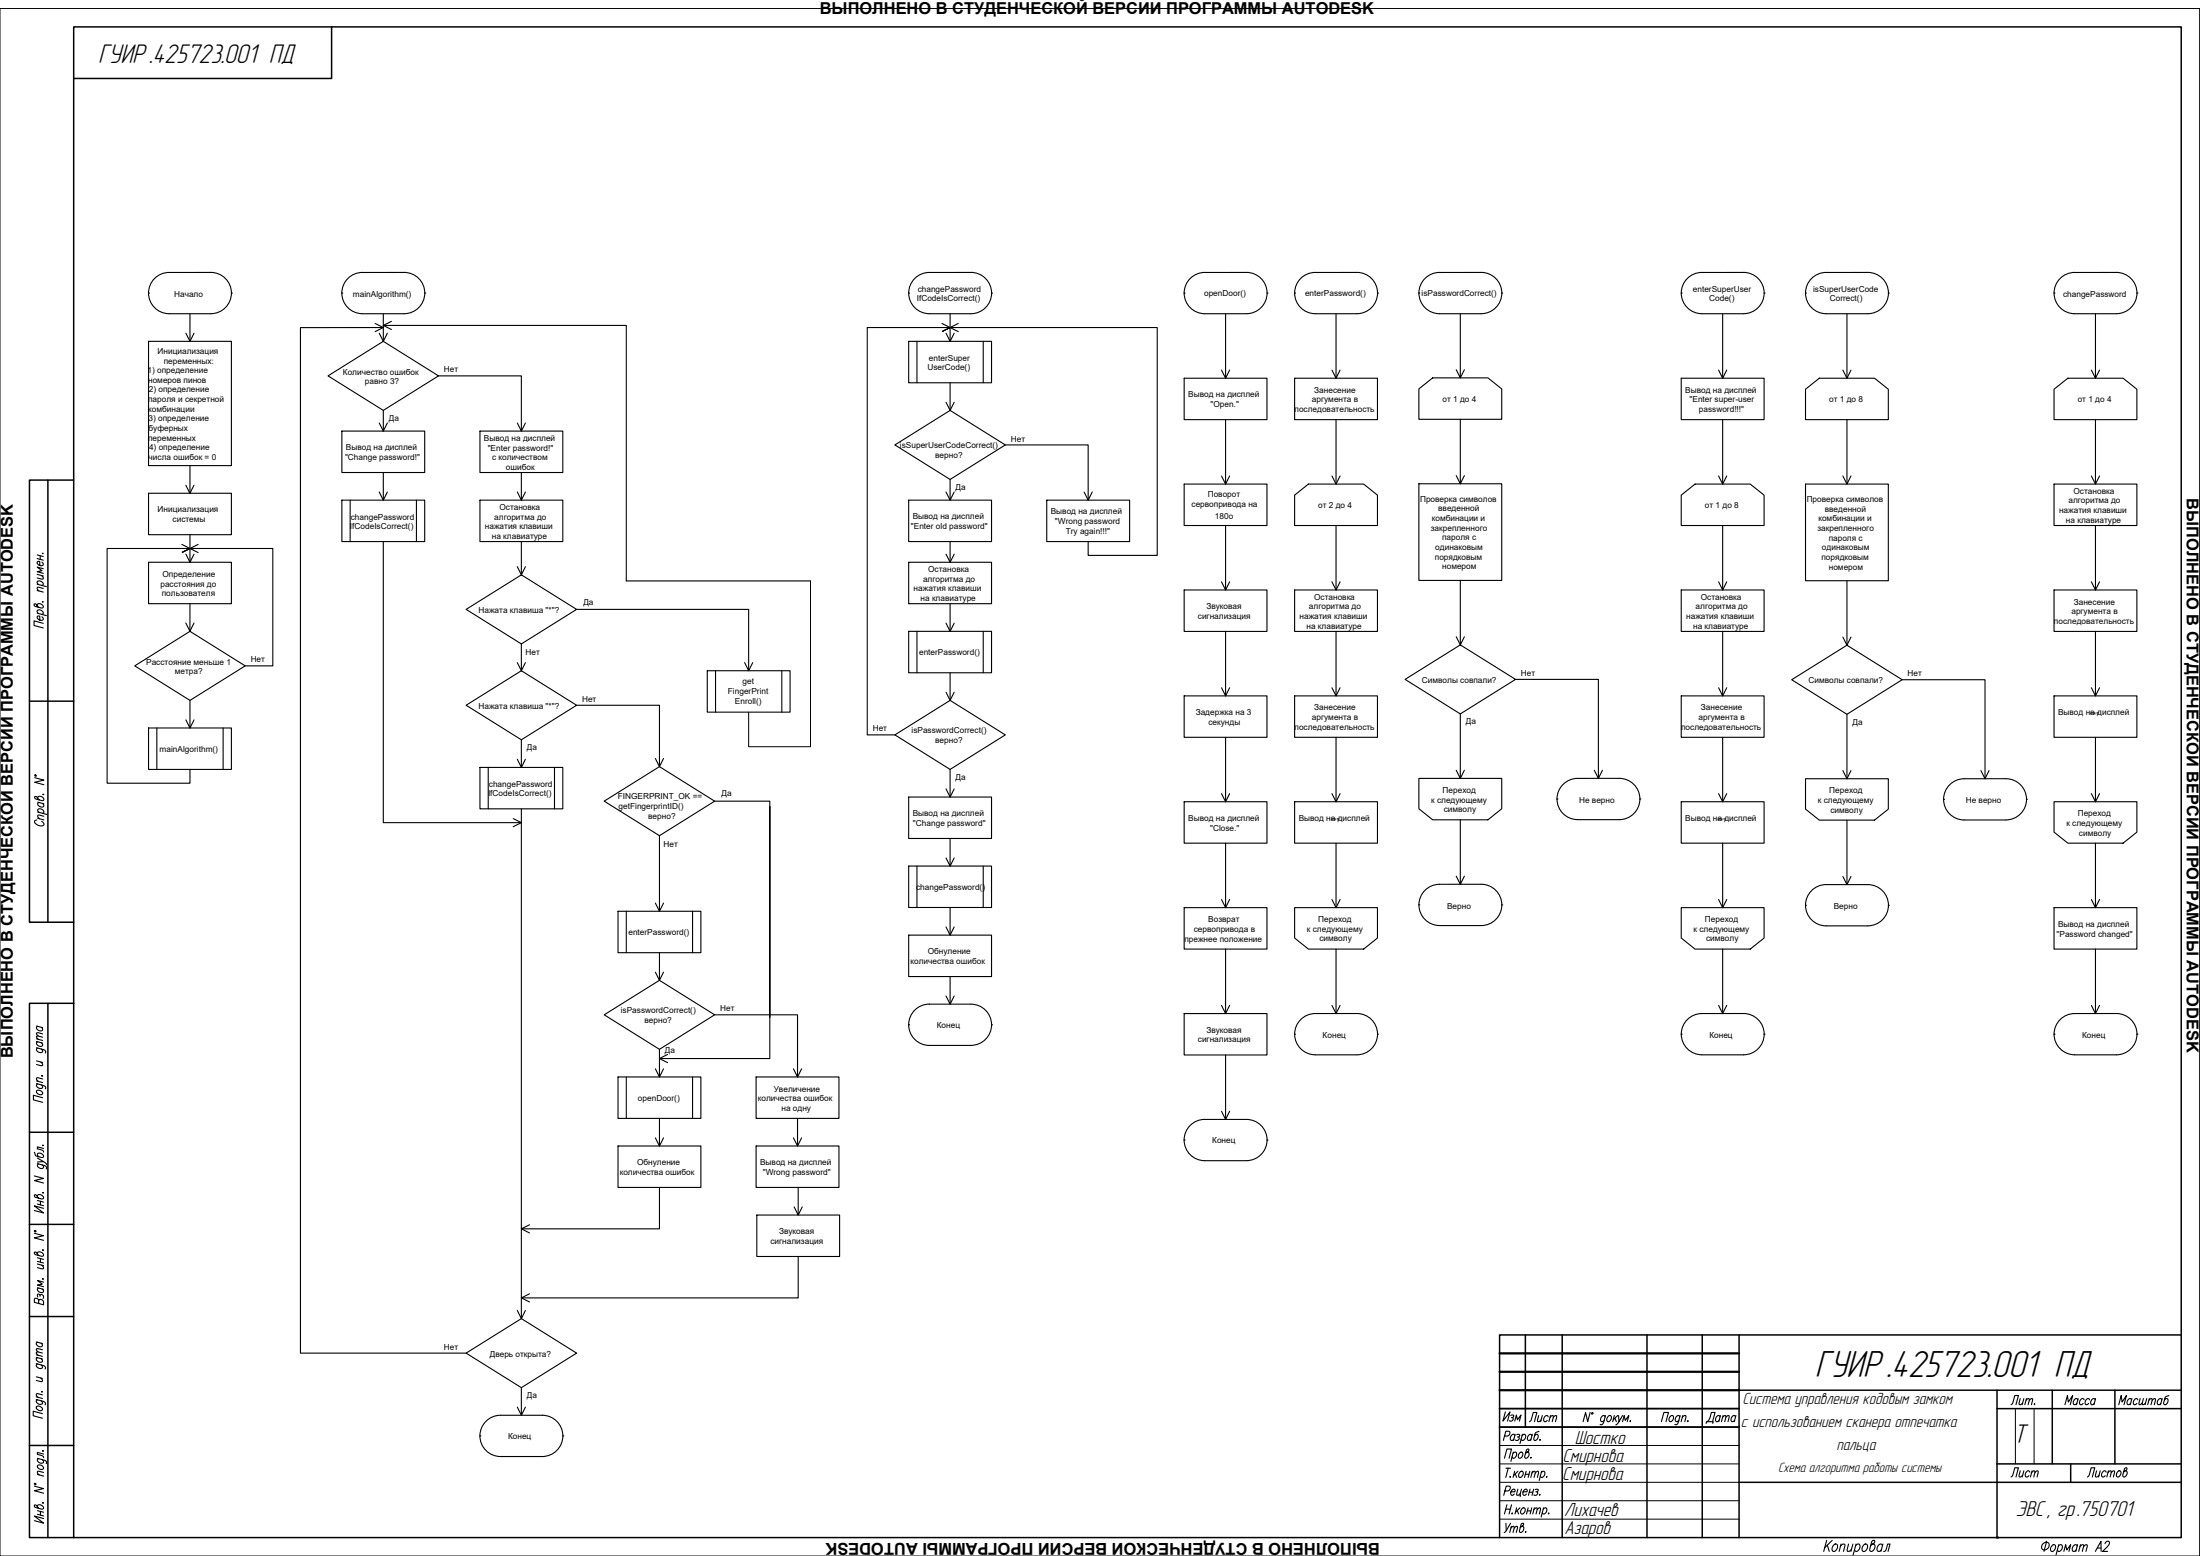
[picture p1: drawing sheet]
<svg xmlns="http://www.w3.org/2000/svg" width="594mm" height="420mm" viewBox="0 0 594 420" stroke-linecap="round" stroke-linejoin="round" font-family="sans-serif">
<!-- layer: PDF _KONTUR -->
<path d="M0 2.3h594v417.9h-594z" fill="none" stroke="#000" stroke-width=".27"/>
<g fill="none" stroke="#000" stroke-width=".4">
<path d="M89.5 7.3v13.9h-69.6M12.9 129.6v119.4M19.9 129.6h-11.9v119.4h11.9M8 189.3h11.9M12.9 270.9v144.3M19.9 270.9h-11.9v144.3h581v-407.9h-569.1v407.9M8 305.7h11.9M8 330.6h11.9M8 355.5h11.9M411.9 360.5v24.8M421.9 360.5v54.7M444.7 360.5v54.7"/>
<path d="M459.7 360.5v54.7M469.6 360.5v54.7M469.6 375.4h119.4M539.3 375.4v39.8M554.2 375.4v19.9M571.1 375.4v19.9M589 360.5h-184.1v54.7M8 390.3h11.9M539.3 380.4h49.7M539.3 395.3h49.7M559.2 395.3v5M469.6 400.3h119.4"/>
</g>
<g fill="none" stroke="#000" stroke-width=".3">
<path d="M10 159.4l1.7 .5M10 157.7l2.5 .7M10 155.1l1.7 .4M10 149.8l1.7 .5M10 150.8l1.7 .5M10.4 157.8l-.4-.7a.94 .94 0 0 1 1.1-.1 .94 .94 0 0 1 .5 1l-.3 .1M10.9 150.1v.9M11.2 155.4l.5 .6-.1 .4-1.6-.3M11.3 151.8l.4 .7a.92 .92 0 0 1-1.1 .1 .92 .92 0 0 1-.5-1h.6v1.1M11.5 149.4l.2 .1zM11.7 158.9l-1.6-.3-.1 .4 .5 .6M11.7 153.6l-1.7-.5 1.3 1-1.3 .3 1.7 .4"/>
<path d="M10 163.5v-.2a.92 .92 0 0 1 1.1-.2 .92 .92 0 0 1 .5 1l-.4 .1-1.8-.5-.2-.6 .6 .1 .6 .8M10 165.6l2.5 .6M10.4 165.7l-.4-.8a.94 .94 0 0 1 1.1-.1 .94 .94 0 0 1 .5 1l-.3 .1M11.3 166.5l.4 .8a.93 .93 0 0 1-1.1 .1 .93 .93 0 0 1-.5-1h.6v1M11.5 162.5h.2zM11.7 168.3l-2.5-.6v1.2l2.5 .7M9.4 210l2.4 .7-2.4 .5 2.4 .7M10.2 215.5v-.2a.93 .93 0 0 1 1.1-.2 .93 .93 0 0 1 .4 1l-.3 .1-1.8-.5-.2-.6 .5 .1 .6 .8M10.2 219.3l2.5 .6M10.2 216.6l1.6 .4M10.5 219.4l-.3-.8a.93 .93 0 0 1 1.1-.1 .93 .93 0 0 1 .4 1l-.2 .1M10.5 216.7l-.2 .1a.93 .93 0 0 0 .5 1 .93 .93 0 0 0 1-.1l-.3-.8"/>
<path d="M11.6 214.5l.2 .1zM9.9 221.4l-.5 .2a1.16 1.16 0 0 0 1.2 1.4h.4a.64 .64 0 0 0 .9-.5l-.6-.7M10.2 221l1.6 .4M11.8 220.4l-1.5-.3-.1 .4 .5 .6M9.9 277.1l1.6 .4M10.2 277.1l-.2 .2a.93 .93 0 0 0 .4 .9 .93 .93 0 0 0 1.1-.1l-.3-.7M11.5 279.2l-1.5-.3-.1 .3 .4 .5M9.9 292.6l2.2 .7 .2 .3-.1 .4M9.9 282.9l2.2 .7 .2 .3-.1 .4M9.9 291.9l1.6 .4M9.9 286.5l1.6 .4M9.9 281.2l1.6 .5"/>
<path d="M9.9 280.5l1.6 .5M10 294.5a.94 .94 0 0 1 1 0 .94 .94 0 0 1 .4 1 .94 .94 0 0 1-1.1 0 .94 .94 0 0 1-.3-1zM10.2 292.7l-.2 .1a.91 .91 0 0 0 .4 1 .91 .91 0 0 0 1.1-.1l-.3-.8M10.2 283l-.2 .1a.91 .91 0 0 0 .4 1 .91 .91 0 0 0 1.1-.1l-.3-.7M10.2 281.3l-.2 .1a.93 .93 0 0 0 .4 1 .93 .93 0 0 0 1.1-.1l-.3-.7M11 286.8l.5 .5-.1 .5-1.5-.4M11.3 290.5l.2 .1zM11.5 296.4l-2.5-.6v1.2l2.5 .7M11.5 291.3l-1.5-.3-.1 .4 .4 .6M11.5 280.1l-1.5-.4-.1 .4 .4 .5M9.3 317.5l2.5 .7-2.5 .6 2.5 .6M9.3 311.1l.6 1.1 1.4 .4 .3-.1a.94 .94 0 0 0-.3-1 .94 .94 0 0 0-1.1 0l-.1 .4 .3 .4"/>
<path d="M10.1 314.2l2.3 .7 .2 .3-.1 .4M10.1 312.7l1.7 1-1.7 .1M10.4 314.3l-.2 .1a.91 .91 0 0 0 .5 1 .91 .91 0 0 0 1.1-.1l-.4-.7M11.5 309.3h.3zM11.8 313.7l.8 .8M11.8 310.1l-1.7-.4v.5l1.5 .5 .2 .4M9.3 333l2.5 .7-2.5 .6 2.5 .6M10.1 338.6v-.3a1.02 1.02 0 0 1 1.7 .7l-.5 .2-1.8-.4-.2-.6h.6l.5 .8M10.1 323.1v-.3a1.02 1.02 0 0 1 1.7 .7l-.5 .3-1.8-.5-.2-.6 .6 .1 .5 .7M10.1 339.6l1.7 .5M10.1 324.2l1.7 .4M10.1 325.1l1.7 .5"/>
<path d="M10.9 324.4v1M10.9 339.9v.9M11.5 337.5l.3 .1zM11.5 322.1h.3zM11.8 326.3l-2.5-.7 2.5 1.9-2.5-.6M10.1 347.7l1.7 .5M10.1 341.3l1.7 .5M10.1 340.6l1.7 .4M10.4 351.2l-.4-.6a.45 .45 0 0 0-.7 .3v.8l2.5 .6-.2-1.1-.3-.2-.7-.1-.2 1.1M10.4 347.8l-.2 .1a.93 .93 0 0 0 .5 1 .93 .93 0 0 0 1.1-.1l-.4-.7M10.8 349.8l.5-.3 .2 .2a.62 .62 0 0 1 .1 .9M10.8 350a.48 .48 0 0 0-.6-.6v.8"/>
<path d="M11.3 341.6l.5 .6-.2 .4-1.5-.3M11.5 345.3l.3 .1zM11.8 346.2l-1.7-.4 1.3 .9-1.3 .3 1.7 .5M9.8 377.9l2.3 .7 .2 .3-.1 .4M9.8 368.2l2.3 .7 .2 .3-.1 .4M9.8 377.2l1.7 .4M9.8 371.8l1.7 .4M9.8 366.5l1.7 .5M9.8 365.8l1.7 .5M9.8 362.4l1.7 .4M9.9 379.8a.96 .96 0 0 1 1.1 0 .96 .96 0 0 1 .4 1 .96 .96 0 0 1-1.1 0 .96 .96 0 0 1-.4-1zM10.2 366.6l-.3 .1a.93 .93 0 0 0 .5 1 .93 .93 0 0 0 1.1-.1l-.4-.7"/>
<path d="M10.2 362.4l-.3 .2a.93 .93 0 0 0 .5 1 .93 .93 0 0 0 1.1-.2l-.4-.7M10.2 378l-.3 .1a.93 .93 0 0 0 .4 1 .93 .93 0 0 0 1.1-.1l-.3-.8M10.2 368.3l-.3 .1a.93 .93 0 0 0 .4 1 .93 .93 0 0 0 1.1-.1l-.3-.7M11 372.1l.5 .6-.2 .4-1.5-.4M11.2 375.8l.3 .1zM11.5 376.7l-1.6-.4-.1 .4 .5 .6M11.5 365.4l-1.6-.3-.1 .3 .5 .5M11.5 364.5l-1.6-.3-.1 .3 .5 .6M543.1 379.3l.4-.5 .6-2h1l-.7 2.5M545.5 377.6l-.3 1.6 .4 .1 .6-.5M546.5 377.6l-.4 1.7M547.1 378.1l.6-.5 .3 .2-.3 1.5"/>
<path d="M547.2 377.6l-.4 1.7M548 378.1l.6-.5 .3 .2-.3 1.5M549.3 379.2h.2zM557.6 379.3l.7-2.5 .2 1.8 1.2-1.8-.7 2.5M561.1 378l-.1-.2a.93 .93 0 0 0-1 .4 .93 .93 0 0 0 .1 1.1l.7-.4M561.2 377.6l-.5 1.7M562.8 378l-.1-.2a.93 .93 0 0 0-1.1 .4 .93 .93 0 0 0 .2 1.1l.7-.3M564.3 378l-.1-.2a.91 .91 0 0 0-1.1 .4 .91 .91 0 0 0 .2 1.1l.7-.4M565.8 378l-.1-.2a.93 .93 0 0 0-1 .4 .93 .93 0 0 0 .1 1.1l.7-.4M565.9 377.6l-.5 1.7M572.1 379.3l.7-2.5 .2 1.8 1.2-1.8-.6 2.5M575.6 378l-.1-.2a.93 .93 0 0 0-1 .4 .93 .93 0 0 0 .1 1.1l.7-.4"/>
<path d="M575.7 377.6l-.5 1.7M577.3 378l-.1-.2a.92 .92 0 0 0-1 .4 .92 .92 0 0 0 .1 1.1l.7-.4M577.9 377.6l-.3 1.6 .3 .1 .6-.5M578.8 377.6l-.3 1.6 .3 .1 .6-.5M579.7 377.6l-.5 1.7M580.3 378.1l.5-.5 .4 .2-.4 1.5M580.4 377.6l-.4 1.7M581.2 378.1l.5-.5 .4 .2-.4 1.5M583.8 378l-.2-.2a.93 .93 0 0 0-.9 .4 .93 .93 0 0 0 .1 1.1l.7-.4M583.9 377.6l-.5 1.7M585.7 376.8l-1.1 .6-.3 1.4v.4a.93 .93 0 0 0 1-.5 .93 .93 0 0 0-.1-1.1l-.7 .4M10.1 393.8l2.3 .7 .2 .3-.1 .4"/>
<path d="M10.1 398.1l1.7 .5M10.2 395.7a.94 .94 0 0 1 1.1 0 .94 .94 0 0 1 .3 1 .94 .94 0 0 1-1 0 .94 .94 0 0 1-.4-1zM10.4 393.9l-.2 .1a.92 .92 0 0 0 .5 1 .92 .92 0 0 0 1.1-.1l-.4-.8M11.5 381.7l-2.5-.6v1.2l2.5 .7M11.5 391.8h.3zM11.8 397.6l-1.6-.3-.1 .4 .5 .6M11.8 392.6l-1.7-.4v.5l1.2 .3 .3 .2 .2 .4M406.3 393.8l.6-2.5h1.3l-.7 2.5M406.3 387.8l1.1-.1 .3-.8v-.3l-1.1-.1-.6 2.5M406.5 381.2l-.7 2.5 2-2.5-.7 2.5M406.7 396.5h1.2M407.3 396.5l-.7 2.4"/>
<path d="M407.8 398.7v.2zM407.9 382.2h.8a.48 .48 0 0 1-.6 .6M408.4 382.8l.2 .2-.1 .5a.62 .62 0 0 1-.9 .1M408.6 392.5l.7-.4a.94 .94 0 0 1 .1 1.1 .94 .94 0 0 1-1 .5l-.1-.3M408.7 392.1l-.7 2.5M409 397.3l-.4 1.6M409 383.7l.5-1.6 .3 1.3 .9-1.3-.4 1.6M409.1 387.7l-.2-.3a.93 .93 0 0 0-.9 .4 .93 .93 0 0 0-.1 1l.5 .2 .4-.4M409.2 387.3l-.5 1.7M409.2 398l.3 .9M409.6 387.4h.8a.49 .49 0 0 1-.6 .6M409.9 397.3l-1.2 1.2"/>
<path d="M410 388l.3 .5-.3 .3h-.8M410.2 392.5l.8-.4a.92 .92 0 0 1 .1 1.1 .92 .92 0 0 1-1 .4l-.1-.5zM410.5 397.4l.5-.1a.92 .92 0 0 1 .2 1.1 .92 .92 0 0 1-1 .4l-.1-.5zM411 387.7l.7-.4a.93 .93 0 0 1 .2 1.1 .93 .93 0 0 1-1 .4l-.1-.2M411.1 387.3l-.7 2.5M411.9 398.1h1M412.1 397.3l-.4 1.6M412.4 392.1h.3a.92 .92 0 0 1 .1 1.1 .92 .92 0 0 1-1 .4l-.1-.3 .5-1.8 .6-.2-.1 .6-.8 .6M413 383.9l.5-.5 .5-2h1l-.7 2.5M413.1 397.3l-.4 1.6M413.3 393.6h.2zM413.7 387.7l-.1-.3a.94 .94 0 0 0-1 .4 .94 .94 0 0 0 0 1l.4 .2 .4-.4"/>
<path d="M413.7 397.8l.6-.5 .3 .1-.3 1.5M413.8 387.3l-.5 1.7M413.8 397.3l-.4 1.6M414.6 397.8l.5-.5 .4 .1-.4 1.5M415.5 382.2l-.3 1.6 .4 .1 .6-.5M415.6 386.5l-1.1 .6-.3 1.4 .1 .3a.93 .93 0 0 0 .9-.4 .93 .93 0 0 0-.1-1.1l-.7 .4M415.8 388.8h.1zM416.2 397.6l.7-.3a.93 .93 0 0 1 .2 1.1 .93 .93 0 0 1-1 .4l-.2-.2M416.3 397.3l-.7 2.5M416.5 382.2l-.5 1.7M417.6 398.8h.1zM418.1 382.6l-.1-.3a.92 .92 0 0 0-1.1 .5 .92 .92 0 0 0 .2 1.1l.7-.4"/>
<path d="M418.6 382.7l.5-.5 .4 .1-.4 1.6M418.7 382.2l-.4 1.7M419.5 382.7l.5-.5 .3 .1-.3 1.6M429.4 381.4l-.7 2.5-.5-2.5-.7 2.5M433.4 382.6l-.1-.3a.92 .92 0 0 0-1 .5 .92 .92 0 0 0 .2 1.1l.7-.4M433.5 382.2l-.7 2.3-.3 .2-.4-.1M434.3 382.4l.5-.2a.92 .92 0 0 1 .2 1.1 .92 .92 0 0 1-1 .5l-.1-.5zM435.9 382.2l-.4 1.7M436.1 382.9l.4 1M436.8 382.2l-1.2 1.2M437.1 382.2l.1 1.7 .9-1.7M437.2 383.9l-.9 .8"/>
<path d="M438.1 383.9l.5-1.7 .3 1.3 .9-1.3-.4 1.7M440.1 383.8h.2zM448.6 383.9l.7-2.5h1.2l-.6 2.5M451.2 382.3l.5-.1a.92 .92 0 0 1 .1 1.1 .92 .92 0 0 1-1 .5v-.9zM453.6 382.6l-.1-.3a.92 .92 0 0 0-1 .5 .92 .92 0 0 0 .1 1.1l.7-.4M453.7 382.2l-.7 2.3-.3 .2-.4-.1M454.3 382.7l.6-.5 .4 .1-.4 1.6M454.4 382.2l-.4 1.7M455.7 383.8h.2zM460.7 384.4l.1-.5h1.8l-.1 .5M461 383.9a3.4 3.4 0 0 0 1.1-2.5h1l-.7 2.5M464.5 382.6l-.1-.3a.93 .93 0 0 0-1 .5 .93 .93 0 0 0 .1 1.1l.7-.4"/>
<path d="M464.6 382.2l-.5 1.7M465.2 382.7l.5-.5 .4 .1-.4 1.6M465.3 382.2l-.5 1.7M466 382.7l.6-.5 .3 .1-.3 1.6M468.7 382.6l-.2-.3a.93 .93 0 0 0-.9 .5 .93 .93 0 0 0 .1 1.1l.7-.4M468.8 382.2l-.5 1.7M543.1 398.8l.4-.5 .6-2h1l-.7 2.5M545.5 397.2l-.3 1.5 .4 .1 .6-.5M546.5 397.2l-.4 1.6M548.1 397.5l-.1-.2a.93 .93 0 0 0-1 .4 .93 .93 0 0 0 .1 1.1l.8-.3M548.6 397.6l.6-.4 .3 .1-.3 1.5M548.7 397.2l-.4 1.6"/>
<path d="M549.5 397.6l.6-.4 .3 .1-.3 1.5M563.7 398.8l.5-.5 .5-2h1l-.7 2.5M566.2 397.2l-.4 1.5 .5 .1 .5-.5M567.1 397.2l-.4 1.6M568.7 397.5l-.1-.2a.93 .93 0 0 0-1 .4 .93 .93 0 0 0 .1 1.1l.8-.3M569.2 397.6l.6-.4 .3 .1-.3 1.5M569.4 397.2l-.5 1.6M570.1 397.6l.6-.4 .3 .1-.3 1.5M572 397.3l.4-.2a.92 .92 0 0 1 .2 1.1 .92 .92 0 0 1-1 .5l-.1-.5zM573.9 397.2h.3a.93 .93 0 0 1 .1 1 .93 .93 0 0 1-1 .5l-.1-.4 .5-1.7 .3-.3 .3 .2a.79 .79 0 0 1-.6 .8l-.3 .2M9.3 401.3l2.5 .7-2.5 .5 2.5 .7M10.1 406.8v-.2a1.02 1.02 0 0 1 1.7 .7l-.5 .2-1.8-.5-.2-.6 .6 .1 .5 .8"/>
<path d="M10.1 407.9l1.7 .4M10.1 408.9l1.7 .4M10.9 408.1v1M11.5 405.8l.3 .1zM11.8 410l-2.5-.6 2.5 1.9-2.5-.7M406.4 402.6l1.1-.1 .3-.4v-.7l-1.1-.1-.6 2.5M406.6 407.5h1.2M406.7 411.3v2M406.9 406.3l-.6 2.5M407.9 411.3l-1.3 2.3-.4 .2M408 412.6l.6-.5 .3 .2-.3 1.5M408 402.8h1.1l-.1-.6a.91 .91 0 0 0-1 .5 .91 .91 0 0 0 .2 1.1l.7-.4"/>
<path d="M408.1 412.1l-.4 1.7M408.2 406.3l-.7 2.5M408.2 408.7h.2zM408.9 412.6l.6-.5 .3 .2-.4 1.5M409.5 407.2l-.4 1.6M409.7 407.9l.4 .9M409.9 402.1l-.3 1.6 .4 .1 .5-.5M410.4 407.2l-1.2 1.1M410.9 402.1l-.5 1.7h.2l-.1 .3M411 412.1h.2a1.02 1.02 0 0 1-.7 1.7l-.2-.5 .5-1.7 .6-.3-.1 .6-.8 .6M411.1 407.3l.5-.2a.92 .92 0 0 1 .1 1.1 .92 .92 0 0 1-1 .5l-.1-.5zM411.3 402.8h1.1l-.1-.6a.92 .92 0 0 0-1 .5 .92 .92 0 0 0 .2 1.1l.7-.4"/>
<path d="M411.9 413.7h.2zM412.4 408h1M412.7 407.2l-.5 1.6M413 402.9h.9M413.2 402.1l-.5 1.7M413.6 407.2l-.4 1.6M414.1 402.1l-.4 1.7M414.2 407.6l.6-.4 .3 .1-.3 1.5M414.3 407.2l-.4 1.6M414.6 402.2h.8a.48 .48 0 0 1-.6 .6M415 402.8l.2 .3-.1 .4a.63 .63 0 0 1-.9 .2M415.1 407.6l.6-.4 .3 .1-.3 1.5"/>
<path d="M415.8 403.5l-.1 .3zM416.7 407.5l.7-.3a1.02 1.02 0 0 1-.7 1.6l-.2-.3M416.8 407.2l-.6 2.4M418.1 408.7h.2zM493.3 415.9l-.8 3M493.4 417.2l.6 1.7M494.8 415.9l-2.1 2M495.3 417.1l.5-.2a1.21 1.21 0 0 1 .3 1.3 1.21 1.21 0 0 1-1 .7 1.16 1.16 0 0 1 .2-1.8zM497 417.5l.7-.6 .5 .2-.4 1.8M497.2 416.9l-.6 2M499.2 416.9l-.4 1.9 .5 .1 .7-.6M500.3 416.9l-.5 2"/>
<path d="M501.1 417.3a.64 .64 0 0 1 .9-.4 .64 .64 0 0 1 .2 1l-.5 .9a.52 .52 0 0 1-.5 .1 .52 .52 0 0 1-.4-.4M501.2 416.9l-.8 3M503.4 417.1l.6-.2a1.2 1.2 0 0 1 .2 1.3 1.2 1.2 0 0 1-1 .7 1.17 1.17 0 0 1 .2-1.8zM505.7 416.9h.3a1.21 1.21 0 0 1 .2 1.3 1.21 1.21 0 0 1-1 .7l-.3-.6 .5-2.1 .4-.3 .4 .2a.97 .97 0 0 1-.8 1l-.3 .3M508.3 417.4l-.1-.3a1.13 1.13 0 0 0-1.2 .4 1.13 1.13 0 0 0 0 1.3l.5 .1 .5-.4M508.5 416.9l-.6 2M508.7 418.9l.4-.1 .6-1.9h.7l-.6 2M551.6 417a.92 .92 0 0 1 1.2-.5 .92 .92 0 0 1 .4 1.2 1 1 0 0 1-.9 .8 1 1 0 0 1-1-.8zM552.7 416.2l-.8 2.7M554.2 417.3l.6-.2a1.01 1.01 0 0 1 .1 1.2 1.01 1.01 0 0 1-1.1 .5l-.1-.6zM555.8 417.5l.8-.4a1.11 1.11 0 0 1 .2 1.2 1.11 1.11 0 0 1-1 .6l-.2-.4M555.9 417.1l-.7 2.7"/>
<path d="M557.3 418.9l.5-1.8 .3 1.4 1.1-1.4-.5 1.8M560.9 417.5l-.1-.3a1.04 1.04 0 0 0-1.1 .4 1.04 1.04 0 0 0 0 1.2l.4 .1 .5-.4M561 417.1l-.5 1.8M561.7 417.6l.6-.5 .4 .1-.4 1.7M561.8 417.1l-.5 1.8M562.6 417.6l.7-.5 .3 .1-.3 1.7M565.8 418.9l1.5-2.7 .1 2.7M566.4 418h.9M568.4 416.8a.61 .61 0 0 1 .6-.6 .61 .61 0 0 1 .6 .5l-.5 .9-1.3 1.3h1.3"/>
<circle cx="9.6" cy="209.5" r=".21"/>
<circle cx="9.5" cy="332.5" r=".21"/>
<circle cx="429.9" cy="381.6" r=".21"/>
<circle cx="9.5" cy="400.8" r=".21"/>
</g>
<path d="M404.9 395.3h64.7M404.9 390.3h64.7M544.2 380.6v14.7M549.3 380.6v14.7M404.9 400.3h64.7M404.9 410.2h64.7M404.9 405.2h64.7" fill="none" stroke="#000" stroke-width=".27"/>
<!-- layer: PDF _0 -->
<circle cx="539.3" cy="415.2" r=".3" fill="#000"/>
<path d="M404.9 385.3h64.7M404.9 380.4h64.7" fill="none" stroke="#000" stroke-width=".5"/>
<path d="M404.9 370.4h64.7M404.9 365.4h64.7M404.9 375.4h64.7" fill="none" stroke="#000" stroke-width=".6"/>
<g fill="none" stroke="#000" stroke-width=".3">
<path d="M40.1 92.2h22.4v33.5h-22.4zM51.3 84.7v7.5M103.5 88.4l-22.4 .1v276.9h44.8M103.5 87.9h65.6v69M103.5 84.7v7.5M245.4 92.2h22.3v11.2h-22.3zM247.6 92.2v11.2M256.6 84.7v7.5M265.5 92.2v11.2M331 84.7v17.4M360.8 84.7v17.4M394.3 84.7v17.3"/>
<path d="M465.2 84.7v17.4M498.7 84.7v17.4M565.8 84.7v17.4M88.6 101.5l14.9-9.3 14.9 9.3-14.9 9.3zM92.3 116.4h22.4v11.2h-22.4zM103.5 110.8v5.6M118.4 101.5h22.4v14.9M129.6 116.4h22.4v11.2h-22.4zM256.6 103.4v7.4M319.8 102.1h22.3v11.2h-22.3zM331 113.3v17.4M349.6 102.1h22.4v11.2h-22.4z"/>
<path d="M360.8 113.3v17.4M383.1 105l3.8-3h14.9l3.7 3v8.2h-22.4zM394.3 113.2v17.4M454 102.1h22.4v11.2h-22.4zM465.2 113.3v17.4M487.6 105.1l3.7-3h14.9l3.7 3v8.2h-22.3zM498.7 113.3v17.4M554.7 105.1l3.7-3h14.9l3.7 3v8.2h-22.3zM565.8 113.3v17.4M40.1 133.2h22.4v11.2h-22.4zM51.3 125.7v7.5M92.3 135.1h22.4v11.1h-22.4z"/>
<path d="M94.6 135.1v11.1M103.5 127.6v7.5M112.4 135.1v11.1M129.6 135.1h22.4v11.1h-22.4zM140.8 127.6v7.5M241.6 120.1l15-9.3 14.9 9.3-14.9 9.4zM245.4 135.1h22.3v11.1h-22.3zM256.6 129.5v5.6M271.5 120.1h22.3v15M282.7 135.1h22.3v11.1h-22.3zM319.8 130.7h22.3v11.2h-22.3zM349.6 133.7l3.7-3h14.9l3.8 3v8.2h-22.4z"/>
<path d="M383.1 130.6h22.4v26.1h-22.4zM454 133.7l3.7-3h14.9l3.8 3v8.2h-22.4zM487.6 130.7h22.3v26.1h-22.3zM554.7 130.7h22.3v11.2h-22.3zM40.1 151.8h22.4v11.2h-22.4zM51.3 144.4v7.4M103.5 146.2v75.9h37.3M140.8 146.2v9M245.4 151.8h22.3v11.2h-22.3zM256.6 146.2v5.6M293.8 146.2v3.8h18.7v-61.6h-78.3v110h7.4M319.8 159.3h22.3v11.2h-22.3z"/>
<path d="M331 141.9v17.4M349.6 159.3h22.4v11.2h-22.4zM360.8 141.9v17.4M394.3 156.7v17.4l-14.9 9.4 14.9 9.3 14.9-9.3-14.9-9.4M454 159.3h22.4v11.2h-22.4zM465.2 141.9v17.4M498.7 156.8v17.4M554.7 159.3h22.3v11.2h-22.3zM565.8 141.9v17.4M36.4 179.8l14.9-9.3 14.9 9.3-14.9 9.3zM51.3 163v7.4M66.2 179.8h7.5v-31.7h-44.8v63.4h22.4v-3.7"/>
<path d="M125.9 164.5l14.9-9.3 14.9 9.3-14.9 9.4zM140.8 173.9v7.2M155.7 164.5h46.5v16.6M245.4 170.5h22.3v11.2h-22.3zM247.6 170.5v11.2M256.6 163v7.5M265.5 170.5v11.2M331 170.5v17.4M360.8 170.5v17.4M465.2 170.5v17.4M565.8 170.5v17.4M40.1 196.6h22.4v11.2h-22.4z"/>
<path d="M42.4 196.6v11.2M51.3 189.1v7.5M60.3 196.6v11.2M125.9 190.4l14.9-9.3 14.9 9.3-14.9 9.4zM140.8 199.8v7.4M155.7 190.4h22.4v16.6M191 181.1h22.3v11.2h-22.3zM193.2 181.1v11.2M211.1 181.1v11.2M241.6 198.4l15-9.3 14.9 9.3-14.9 9.4zM256.6 181.7v7.4M319.8 187.9h22.3v11.2h-22.3z"/>
<path d="M331 199.1v17.4M349.6 187.9h22.4v11.2h-22.4zM360.8 199.1v17.4M394.3 192.8v17.4M409.2 183.5h22.4v26.7M454 187.9h22.4v11.2h-22.4zM465.2 199.1v17.4M483.8 183.5l14.9-9.3 15 9.3-15 9.4zM498.7 192.9v17.4M513.7 183.5h22.3v26.8M554.7 187.9h22.3v11.2h-22.3zM565.8 199.1v17.4"/>
<path d="M129.6 207.2h22.4v11.2h-22.4zM131.8 207.2v11.2M140.8 218.4v137.7M149.7 207.2v11.2M163.2 216.3l14.9-9.3 14.9 9.3-14.9 9.4zM245.4 215.2h22.3v11.2h-22.3zM256.6 207.8v7.4M319.8 216.5h22.3v11.2h-22.3zM349.6 216.5h22.4v11.2h-22.4zM383.1 210.2h22.4v8.2l-3.7 3h-14.9l-3.8-3zM454 216.5h22.4v11.2h-22.4zM487.6 210.3h22.3v8.2l-3.7 3h-14.9l-3.7-3z"/>
<path d="M554.7 216.5h22.3v8.2l-3.7 3h-14.9l-3.7-3zM245.4 233.9h22.3v11.1h-22.3zM247.6 233.9v11.1M256.6 226.4v7.5M265.5 233.9v11.1M331 227.7v17.4M360.8 227.7v17.4M394.3 221.4v17.4M465.2 227.7v17.4M498.7 221.5v17.4M565.8 227.7v17.4M166.9 246.1h22.4v11.1h-22.4z"/>
<path d="M169.1 246.1v11.1M178.1 257.2v7.5M187 246.1v11.1M245.4 252.5h22.3v11.2h-22.3zM256.6 245v7.5M319.8 245.1h22.3v11.2h-22.3zM331 256.3v17.4M349.6 245.1h22.4v8.2l-3.8 3h-14.9l-3.7-3zM360.8 256.3v17.4M454 245.1h22.4v8.2l-3.8 3h-14.9l-3.7-3zM465.2 256.3v17.4M554.7 245.1h22.3v11.2h-22.3z"/>
<path d="M565.8 256.3v17.4M163.2 274l14.9-9.3 14.9 9.3-14.9 9.3zM193 274h22.4v16.8M207.9 274.6v-56.8v68h-29.8M256.6 263.7v7.4M319.8 273.7h22.3v11.2h-22.3zM166.9 290.8h22.4v11.2h-22.4zM169.1 290.8v11.2M178.1 283.3v7.5M187 290.8v11.2M204.2 290.8h22.3v11.2h-22.3zM331 284.9v17.4"/>
<path d="M166.9 309.4h22.4v11.2h-22.4zM178.1 302v7.4M204.2 309.4h22.3v11.2h-22.3zM215.4 302v7.4M178.1 320.6v11.2h-37.3M204.4 328.1h22.3v11.2h-22.3zM215.5 339.3v11.2h-74.7M215.5 320.6v7.5M125.9 365.4l14.9-9.3 14.9 9.3-14.9 9.3zM140.8 374.7v7.5"/>
</g>
<!-- layer: PDF _0 -->
<g fill="none" stroke="#000" stroke-width=".3">
<path d="M40.1 79.1a5.5 5.5 0 0 1 5.6-5.5h11.2a5.6 5.6 0 0 1 5.6 5.5M40.1 79.1h.1M62.5 79.1h.1M62.5 79.1a5.6 5.6 0 0 1-5.6 5.6h-11.2a5.6 5.6 0 0 1-5.6-5.6M92.3 79.1h.1M109.1 73.6h-11.2a5.6 5.6 0 0 0-5.6 5.5M109.1 73.6a5.6 5.6 0 0 1 5.6 5.5M114.7 79.1h.1M114.7 79.1a5.6 5.6 0 0 1-5.6 5.6h-11.2a5.6 5.6 0 0 1-5.6-5.6M245.4 79.1h.1M245.4 79.1a5.5 5.5 0 0 1 5.5-5.5h11.3a5.6 5.6 0 0 1 5.6 5.5M267.8 79.1h.1"/>
<path d="M267.8 79.1a5.6 5.6 0 0 1-5.6 5.6h-11.3a5.6 5.6 0 0 1-5.5-5.6M319.8 79.1h.1M321.4 75.2a5.5 5.5 0 0 1 3.9-1.6h11.3a5.6 5.6 0 0 1 5.6 5.5 5.6 5.6 0 0 1-5.6 5.6h-11.3a5.6 5.6 0 0 1-5.1-3.4 5.6 5.6 0 0 1 1.2-6.1zM342.1 79.1h.1M349.6 79.1h.1M351.2 75.2a5.5 5.5 0 0 1 4-1.6h11.2a5.6 5.6 0 0 1 5.6 5.5 5.6 5.6 0 0 1-5.6 5.6h-11.2a5.6 5.6 0 0 1-5.2-3.4 5.6 5.6 0 0 1 1.2-6.1zM372 79.1h.1M383.1 79.1h.1M405.5 79.1h.1M405.5 79.1a5.6 5.6 0 0 0-5.5-5.5h-11.3a5.6 5.6 0 0 0-5.5 5.5 5.6 5.6 0 0 0 5.5 5.6h11.3M405.5 79.1a5.6 5.6 0 0 1-5.5 5.6M454 79.1h.1"/>
<path d="M454 79.1a5.6 5.6 0 0 0 5.6 5.6M459.6 73.6h11.2a5.6 5.6 0 0 1 5.6 5.5 5.6 5.6 0 0 1-5.6 5.6h-11.2M459.6 73.6a5.6 5.6 0 0 0-5.6 5.5M476.4 79.1h.1M487.5 79.1h.1M489.2 75.2a5.5 5.5 0 0 1 3.9-1.6h11.3a5.6 5.6 0 0 1 5.5 5.5 5.6 5.6 0 0 1-5.5 5.6h-11.3a5.6 5.6 0 0 1-5.1-3.4 5.6 5.6 0 0 1 1.2-6.1zM509.9 79.1h.1M554.7 79.1h.1M554.7 79.1a5.5 5.5 0 0 1 5.5-5.5h11.3a5.6 5.6 0 0 1 5.6 5.5M577 79.1h.1M577.1 79.1a5.6 5.6 0 0 1-5.6 5.6h-11.3a5.6 5.6 0 0 1-5.5-5.6M50.2 90l1.1 2.2 1.1-2.2"/>
<path d="M101.3 87.3l2.2 1.1-2.2 1.1M102.4 90l1.1 2.2 1.1-2.2M105.7 86.8l-2.2 1.1 2.2 1.1M254.4 87.3l2.2 1.1-2.2 1.1 2.2-1.1 2.2 1.1M255.5 90l1.1 2.2 1.1-2.2M258.8 87.3l-2.2 1.1M329.9 99.9l1.1 2.2 1-2.2M359.7 99.9l1.1 2.2 1.1-2.2M393.2 99.8l1.1 2.2 1.1-2.2M464.1 99.9l1.1 2.2 1.1-2.2M497.6 99.9l1.1 2.2 1.1-2.2M564.7 99.9l1.1 2.2 1.1-2.2"/>
<path d="M102.4 114.2l1.1 2.2 1.1-2.2M139.7 114.2l1.1 2.2 1.1-2.2M255.5 108.6l1.1 2.2 1.1-2.2M50.2 131l1.1 2.2 1.1-2.2M102.4 132.9l1.1 2.2 1.1-2.2M139.7 132.9l1.1 2.2 1.1-2.2M255.5 132.9l1.1 2.2 1.1-2.2M292.7 132.9l1.1 2.2 1.1-2.2M329.9 128.5l1.1 2.2 1-2.2M359.7 128.5l1.1 2.2 1.1-2.2M393.2 128.4l1.1 2.2 1.1-2.2M464.1 128.5l1.1 2.2 1.1-2.2"/>
<path d="M497.6 128.5l1.1 2.2 1.1-2.2M564.7 128.5l1.1 2.2 1.1-2.2M49.1 147l2.2 1.1-2.2 1.1 2.2-1.1 2.2 1.1M50.2 149.6l1.1 2.2 1.1-2.2M53.5 147l-2.2 1.1M139.7 153l1.1 2.2 1.1-2.2M169.1 156.9h49.8M255.5 149.6l1.1 2.2 1.1-2.2M329.9 157.1l1.1 2.2 1-2.2M359.7 157.1l1.1 2.2 1.1-2.2M464.1 157.1l1.1 2.2 1.1-2.2M564.7 157.1l1.1 2.2 1.1-2.2"/>
<path d="M50.2 168.2l1.1 2.2 1.1-2.2M139.7 178.9l1.1 2.2 1.1-2.2M201.1 178.9l1.1 2.2 1.1-2.2M255.5 168.3l1.1 2.2 1.1-2.2M393.2 171.9l1.1 2.2 1.1-2.2M497.6 172l1.1 2.2 1.1-2.2M50.2 194.4l1.1 2.2 1.1-2.2M255.5 186.9l1.1 2.2 1.1-2.2M329.9 185.7l1.1 2.2 1-2.2M359.7 185.7l1.1 2.2 1.1-2.2M464.1 185.7l1.1 2.2 1.1-2.2M564.7 185.7l1.1 2.2 1.1-2.2"/>
<path d="M139.7 205l1.1 2.2 1.1-2.2M177 204.8l1.1 2.2 1.1-2.2M193 216.3h14.9v1.5M255.5 213l1.1 2.2 1.1-2.2M329.9 214.3l1.1 2.2 1-2.2M359.7 214.3l1.1 2.2 1.1-2.2M393.2 208l1.1 2.2 1.1-2.2M420.4 215.8h.1M420.4 215.7a5.6 5.6 0 0 1 5.6-5.5h11.3a5.6 5.6 0 0 1 5.5 5.6 5.6 5.6 0 0 1-5.6 5.5h-11.2M420.4 215.7a5.6 5.6 0 0 0 5.6 5.6M430.5 208l1.1 2.2 1.1-2.2M442.8 215.8h.1"/>
<path d="M464.1 214.3l1.1 2.2 1.1-2.2M497.6 208.1l1.1 2.2 1.1-2.2M524.8 215.8h.1M524.8 215.8a5.6 5.6 0 0 0 5.6 5.6h11.2M534.9 208.1l1.1 2.2 1.1-2.2M541.7 210.3h-11.3a5.6 5.6 0 0 0-5.6 5.5M541.7 210.3a5.6 5.6 0 0 1 5.5 5.5M547.2 215.8h.1M547.2 215.8a5.6 5.6 0 0 1-5.5 5.6M564.7 214.3l1.1 2.2 1.1-2.2M138.6 221l2.2 1.1-2.2 1.1M178.1 225.7v20.4"/>
<path d="M255.5 231.7l1.1 2.2 1.1-2.2M393.2 236.6l1.1 2.2 1.1-2.2M493.1 238.9h11.3a5.6 5.6 0 0 1 5.5 5.5 5.6 5.6 0 0 1-5.5 5.6h-11.3M493.1 238.9a5.6 5.6 0 0 0-5.5 5.5M497.6 236.7l1.1 2.2 1.1-2.2M177 243.9l1.1 2.2 1.1-2.2M255.5 250.3l1.1 2.2 1.1-2.2M329.9 242.9l1.1 2.2 1-2.2M359.7 242.9l1.1 2.2 1.1-2.2M383.1 244.3h.1M405.5 244.3h.1M405.5 244.3a5.6 5.6 0 0 0-5.5-5.5h-11.3a5.6 5.6 0 0 0-5.5 5.6 5.6 5.6 0 0 0 5.5 5.5h11.3"/>
<path d="M405.5 244.3a5.6 5.6 0 0 1-5.5 5.6M464.1 242.9l1.1 2.2 1.1-2.2M487.5 244.4h.1M487.6 244.4a5.6 5.6 0 0 0 5.5 5.6M509.9 244.4h.1M564.7 242.9l1.1 2.2 1.1-2.2M177 262.5l1.1 2.2 1.1-2.2M245.4 276.7h.1M245.4 276.7a5.6 5.6 0 0 1 5.5-5.6h11.3a5.6 5.6 0 0 1 5.6 5.6M245.4 276.7a5.6 5.6 0 0 0 5.5 5.6h11.3M255.5 269l1.1 2.1 1.1-2.1M267.8 276.7h.1"/>
<path d="M267.8 276.7a5.6 5.6 0 0 1-5.6 5.6M329.9 271.5l1.1 2.2 1-2.2M349.6 279.3h.1M351.2 275.3a5.5 5.5 0 0 1 4-1.6h11.2a5.6 5.6 0 0 1 5.6 5.6 5.6 5.6 0 0 1-5.6 5.5h-11.2a5.6 5.6 0 0 1-5.2-3.4 5.6 5.6 0 0 1 1.2-6.1zM359.7 271.5l1.1 2.2 1.1-2.2M372 279.3h.1M454 279.3h.1M459.6 273.7h11.2a5.6 5.6 0 0 1 5.6 5.6 5.6 5.6 0 0 1-5.6 5.5h-11.2M459.6 273.7a5.6 5.6 0 0 0-5.6 5.6 5.6 5.6 0 0 0 5.6 5.5M464.1 271.5l1.1 2.2 1.1-2.2M476.4 279.3h.1M554.7 279.3h.1"/>
<path d="M556.3 275.3a5.5 5.5 0 0 1 3.9-1.6h11.3a5.6 5.6 0 0 1 5.6 5.6 5.6 5.6 0 0 1-5.6 5.5h-11.3a5.6 5.6 0 0 1-5.1-3.4 5.6 5.6 0 0 1 1.2-6.1zM564.7 271.5l1.1 2.2 1.1-2.2M577 279.3h.1M177 288.6l1.1 2.2 1.1-2.2M180.3 284.7l-2.2 1.1 2.2 1.1M214.3 288.6l1.1 2.2 1.1-2.2M177 307.3l1.1 2.1 1.1-2.1M214.3 307.3l1.1 2.1 1.1-2.1M319.8 307.8a5.6 5.6 0 0 1 5.5-5.5h11.3a5.6 5.6 0 0 1 5.6 5.5M319.8 307.8a5.6 5.6 0 0 0 5.5 5.6h11.3M319.8 307.8h.1M329.9 300.1l1.1 2.2 1-2.2"/>
<path d="M342.1 307.8h.1M342.1 307.8a5.6 5.6 0 0 1-5.5 5.6M143 330.7l-2.2 1.1 2.2 1.1M214.5 325.9l1 2.2 1.1-2.2M139.7 353.9l1.1 2.2 1.1-2.2M143 349.4l-2.2 1.1 2.2 1.1M139.7 380l1.1 2.2 1.1-2.2M129.6 387.7a5.6 5.6 0 0 0 5.6 5.6h11.2a5.6 5.6 0 0 0 5.6-5.6M129.6 387.7h.1M152 387.7h.1M152 387.7a5.6 5.6 0 0 0-5.6-5.5h-11.2a5.6 5.6 0 0 0-5.6 5.5"/>
</g>
<!-- layer: 0 -->
<path d="M218.9 156.9v44.7h-16.7v-9.3" fill="none" stroke="#000" stroke-width=".27"/>
<text font-size="10.6" x="490.1" y="371.8">ГУИР .425723.001 ПД</text>
<g font-size="7.5">
<text x="26.5" y="16.9">ГУИР .425723.001 ПД</text>
<text x="543.6" y="389.6">Т</text>
</g>
<text font-size="6" x="544.4" y="409.4">ЭВС , гр.750701</text>
<g font-size="5.3">
<text x="425.2" y="389.9">Шостко</text>
<text x="421.9" y="394.7">Смирнова</text>
<text x="421.9" y="399.6">Смирнова</text>
<text x="422.4" y="409.5">Лихачев</text>
<text x="422.4" y="414.1">Азаров</text>
</g>
<g font-size="4.5">
<text x="470.5" y="379.1">Система управления кодовым замком</text>
<text x="470.1" y="385.4">с использованием сканера отпечатка</text>
<text x="495.9" y="391.7">пальца</text>
</g>
<g font-size="4.4">
<text x="221.4" y="3.7">ВЫПОЛНЕНО В СТУДЕНЧЕСКОЙ ВЕРСИИ ПРОГРАММЫ AUTODESK</text>
<text x="590.5" y="134.5" transform="rotate(90 590.5 134.5)">ВЫПОЛНЕНО В СТУДЕНЧЕСКОЙ ВЕРСИИ ПРОГРАММЫ AUTODESK</text>
<text x="3.5" y="285.8" transform="rotate(-90 3.5 285.8)">ВЫПОЛНЕНО В СТУДЕНЧЕСКОЙ ВЕРСИИ ПРОГРАММЫ AUTODESK</text>
<text x="372.6" y="416.7" transform="rotate(-180 372.6 416.7)">ВЫПОЛНЕНО В СТУДЕНЧЕСКОЙ ВЕРСИИ ПРОГРАММЫ AUTODESK</text>
</g>
<text font-size="3.8" x="480.1" y="397.5">Схема алгоритма работы системы</text>
<g font-size="2.2">
<text x="47" y="80.1">Начало</text>
<text x="95.3" y="80.1">mainAlgorithm()</text>
<text x="247.6" y="81.3">IfCodeIsCorrect()</text>
<text x="247.8" y="78.8">changePassword</text>
<text x="325.1" y="80.1">openDoor()</text>
<text x="352.4" y="80">enterPassword()</text>
<text x="383.9" y="80">isPasswordCorrect()</text>
<text x="457.1" y="78.8">enterSuperUser</text>
<text x="461.5" y="81.3">Code()</text>
<text x="489.6" y="78.8">isSuperUserCode</text>
<text x="494.1" y="81.3">Correct()</text>
<text x="557.1" y="80.1">changePassword</text>
<text x="42.6" y="95.5">Инициализация</text>
<text x="39.8" y="100.7">1) определение</text>
<text x="44.2" y="98.2">переменных:</text>
<text x="92.6" y="101.1">Количество ошибок</text>
<text x="119.9" y="100.6">Нет</text>
<text x="250.4" y="100">UserCode()</text>
<text x="250.9" y="97.4">enterSuper</text>
<text x="40" y="103.4">номеров пинов</text>
<text x="40.2" y="106">2) определение</text>
<text x="98.6" y="103.7">равно 3?</text>
<text x="320.9" y="107.3">Вывод на дисплей</text>
<text x="354.9" y="106.1">Занесение</text>
<text x="455.1" y="106">Вывод на дисплей</text>
<text x="40" y="108.6">пароля и секретной</text>
<text x="40" y="111.1">комбинации</text>
<text x="40.1" y="113.8">3) определение</text>
<text x="105" y="113.6">Да</text>
<text x="326.9" y="110">&quot;Open.&quot;</text>
<text x="349.6" y="111.2">последовательность</text>
<text x="354.3" y="108.6">аргумента в</text>
<text x="389.5" y="108.5">от 1 до 4</text>
<text x="456.2" y="108.7">&quot;Enter super-user</text>
<text x="458.8" y="111.3">password!!!&quot;</text>
<text x="493.9" y="108.6">от 1 до 8</text>
<text x="561" y="108.6">от 1 до 4</text>
<text x="40" y="119">переменных</text>
<text x="40.1" y="116.4">буферных</text>
<text x="130.7" y="119">Вывод на дисплей</text>
<text x="272.9" y="119.2">Нет</text>
<text x="40.1" y="124.3">числа ошибок = 0</text>
<text x="40.2" y="121.6">4) определение</text>
<text x="93.2" y="124.3">&quot;Change password!&quot;</text>
<text x="93.4" y="121.6">Вывод на дисплей</text>
<text x="131.7" y="121.7">&quot;Enter password!&quot;</text>
<text x="132.9" y="124.2">с количеством</text>
<text x="243" y="121.1">isSuperUserCodeCorrect()</text>
<text x="252.5" y="123.7">верно?</text>
<text x="136.6" y="126.9">ошибок</text>
<text x="134.9" y="137.7">Остановка</text>
<text x="258" y="132.2">Да</text>
<text x="321.8" y="136.9">сервопривода на</text>
<text x="326.1" y="134.3">Поворот</text>
<text x="356" y="137.2">от 2 до 4</text>
<text x="383.5" y="135.5">Проверка символов</text>
<text x="460.4" y="137.2">от 1 до 8</text>
<text x="487.9" y="135.6">Проверка символов</text>
<text x="558.5" y="136">алгоритма до</text>
<text x="559.9" y="133.3">Остановка</text>
<text x="42.6" y="138.4">Инициализация</text>
<text x="46.6" y="141">системы</text>
<text x="94.5" y="142.9">IfCodeIsCorrect()</text>
<text x="94.7" y="140.3">changePassword</text>
<text x="130.9" y="142.9">нажатия клавиши</text>
<text x="133.5" y="140.3">алгоритма до</text>
<text x="246" y="142.9">&quot;Enter old password&quot;</text>
<text x="246.5" y="140.2">Вывод на дисплей</text>
<text x="283.7" y="138.9">Вывод на дисплей</text>
<text x="284.9" y="141.6">&quot;Wrong password</text>
<text x="328.1" y="140.2">180о</text>
<text x="386.4" y="143.3">закрепленного</text>
<text x="386.6" y="140.7">комбинации и</text>
<text x="388.4" y="138">введенной</text>
<text x="490.8" y="143.4">закрепленного</text>
<text x="491" y="140.7">комбинации и</text>
<text x="492.8" y="138.1">введенной</text>
<text x="556" y="138.6">нажатия клавиши</text>
<text x="557.9" y="141.2">на клавиатуре</text>
<text x="132.8" y="145.5">на клавиатуре</text>
<text x="287.8" y="144.2">Try again!!!&quot;</text>
<text x="387.6" y="148.5">одинаковым</text>
<text x="389.4" y="145.9">пароля с</text>
<text x="492" y="148.6">одинаковым</text>
<text x="493.8" y="146">пароля с</text>
<text x="43.9" y="155.8">Определение</text>
<text x="250.6" y="154.5">Остановка</text>
<text x="387.5" y="151.2">порядковым</text>
<text x="389.4" y="153.8">номером</text>
<text x="491.9" y="151.2">порядковым</text>
<text x="493.8" y="153.8">номером</text>
<text x="43.3" y="158.4">расстояния до</text>
<text x="43.7" y="161">пользователя</text>
<text x="246.7" y="159.7">нажатия клавиши</text>
<text x="249.2" y="157.1">алгоритма до</text>
<text x="354.9" y="161.9">Остановка</text>
<text x="459.3" y="161.9">Остановка</text>
<text x="129.2" y="165.5">Нажата клавиша &quot;*&quot;?</text>
<text x="157.5" y="163.3">Да</text>
<text x="248.6" y="162.3">на клавиатуре</text>
<text x="323.5" y="167.1">сигнализация</text>
<text x="325.8" y="164.5">Звуковая</text>
<text x="350.9" y="167.2">нажатия клавиши</text>
<text x="353.5" y="164.5">алгоритма до</text>
<text x="455.3" y="167.2">нажатия клавиши</text>
<text x="457.9" y="164.5">алгоритма до</text>
<text x="559.4" y="165.8">аргумента в</text>
<text x="560" y="163.2">Занесение</text>
<text x="352.8" y="169.8">на клавиатуре</text>
<text x="457.2" y="169.8">на клавиатуре</text>
<text x="554.7" y="168.4">последовательность</text>
<text x="39.5" y="179.4">Расстояние меньше 1</text>
<text x="67.7" y="178.9">Нет</text>
<text x="141.9" y="177">Нет</text>
<text x="248.2" y="177">enterPassword()</text>
<text x="47.2" y="182.1">метра?</text>
<text x="200.5" y="184.7">get</text>
<text x="384" y="184.4">Символы совпали?</text>
<text x="410.7" y="182.5">Нет</text>
<text x="488.4" y="184.5">Символы совпали?</text>
<text x="515.1" y="182.6">Нет</text>
<text x="129.2" y="191.4">Нажата клавиша &quot;*&quot;?</text>
<text x="157.2" y="189.5">Нет</text>
<text x="196.6" y="187.3">FingerPrint</text>
<text x="198.5" y="190">Enroll()</text>
<text x="354.9" y="191.8">Занесение</text>
<text x="459.3" y="191.8">Занесение</text>
<text x="235.7" y="197.5">Нет</text>
<text x="322.9" y="193.1">Задержка на 3</text>
<text x="326.3" y="195.7">секунды</text>
<text x="349.6" y="197">последовательность</text>
<text x="354.3" y="194.4">аргумента в</text>
<text x="395.8" y="195.5">Да</text>
<text x="454" y="197">последовательность</text>
<text x="458.7" y="194.4">аргумента в</text>
<text x="500.2" y="195.6">Да</text>
<text x="555.8" y="193.1">Вывод на дисплей</text>
<text x="564.4" y="193.8">&quot;*&quot;</text>
<text x="43.1" y="203.1">mainAlgorithm()</text>
<text x="142.3" y="202.5">Да</text>
<text x="246.1" y="198.1">isPasswordCorrect()</text>
<text x="252.5" y="200.7">верно?</text>
<text x="131.8" y="215">IfCodeIsCorrect()</text>
<text x="132" y="212.5">changePassword</text>
<text x="166.8" y="215.6">FINGERPRINT_OK ==</text>
<text x="194.8" y="215.1">Да</text>
<text x="258" y="210.5">Да</text>
<text x="389.6" y="214.1">Переход</text>
<text x="494" y="214.2">Переход</text>
<text x="167" y="218.3">getFingerprintID()</text>
<text x="175" y="221">верно?</text>
<text x="246.5" y="220.4">Вывод на дисплей</text>
<text x="320.9" y="221.7">Вывод на дисплей</text>
<text x="350.7" y="221.7">Вывод на дисплей</text>
<text x="386.5" y="216.7">к следующему</text>
<text x="389.9" y="219.3">символу</text>
<text x="426.4" y="216.7">Не верно</text>
<text x="455.1" y="221.7">Вывод на дисплей</text>
<text x="490.9" y="216.8">к следующему</text>
<text x="494.3" y="219.4">символу</text>
<text x="530.8" y="216.8">Не верно</text>
<text x="561.1" y="220.4">Переход</text>
<text x="246.5" y="223.1">&quot;Change password&quot;</text>
<text x="326.8" y="224.3">&quot;Close.&quot;</text>
<text x="359.3" y="222.4">&quot;*&quot;</text>
<text x="463.8" y="222.4">&quot;*&quot;</text>
<text x="558" y="223">к следующему</text>
<text x="561.4" y="225.6">символу</text>
<text x="179.2" y="228.8">Нет</text>
<text x="247.4" y="240.4">changePassword()</text>
<text x="390.8" y="245.3">Верно</text>
<text x="495.2" y="245.4">Верно</text>
<text x="322.4" y="251.6">сервопривода в</text>
<text x="326.3" y="249">Возврат</text>
<text x="352.9" y="251.6">к следующему</text>
<text x="356" y="249">Переход</text>
<text x="457.3" y="251.6">к следующему</text>
<text x="460.4" y="249">Переход</text>
<text x="555.8" y="250.3">Вывод на дисплей</text>
<text x="169.7" y="252.6">enterPassword()</text>
<text x="250.5" y="257.7">Обнуление</text>
<text x="319.8" y="254.2">прежнее положение</text>
<text x="356.3" y="254.2">символу</text>
<text x="460.7" y="254.2">символу</text>
<text x="555.3" y="252.9">&quot;Password changed&quot;</text>
<text x="245.9" y="260.4">количества ошибок</text>
<text x="167.6" y="273.6">isPasswordCorrect()</text>
<text x="194.5" y="273.1">Нет</text>
<text x="174.1" y="276.3">верно?</text>
<text x="253" y="277.6">Конец</text>
<text x="323.5" y="281.5">сигнализация</text>
<text x="325.8" y="278.9">Звуковая</text>
<text x="357.2" y="280.2">Конец</text>
<text x="461.6" y="280.2">Конец</text>
<text x="562.3" y="280.2">Конец</text>
<text x="179.6" y="284.2">Да</text>
<text x="172.3" y="297.3">openDoor()</text>
<text x="204.6" y="297.3">количества ошибок</text>
<text x="208.9" y="294.7">Увеличение</text>
<text x="211" y="299.9">на одну</text>
<text x="327.3" y="308.8">Конец</text>
<text x="167.4" y="317.3">количества ошибок</text>
<text x="172" y="314.7">Обнуление</text>
<text x="205.3" y="314.6">Вывод на дисплей</text>
<text x="206" y="317.3">&quot;Wrong password&quot;</text>
<text x="208.1" y="335.9">сигнализация</text>
<text x="210.4" y="333.3">Звуковая</text>
<text x="119.9" y="364.5">Нет</text>
<text x="132.2" y="366.3">Дверь открыта?</text>
<text x="142.3" y="377.5">Да</text>
<text x="137.2" y="388.6">Конец</text>
</g>
</svg>
